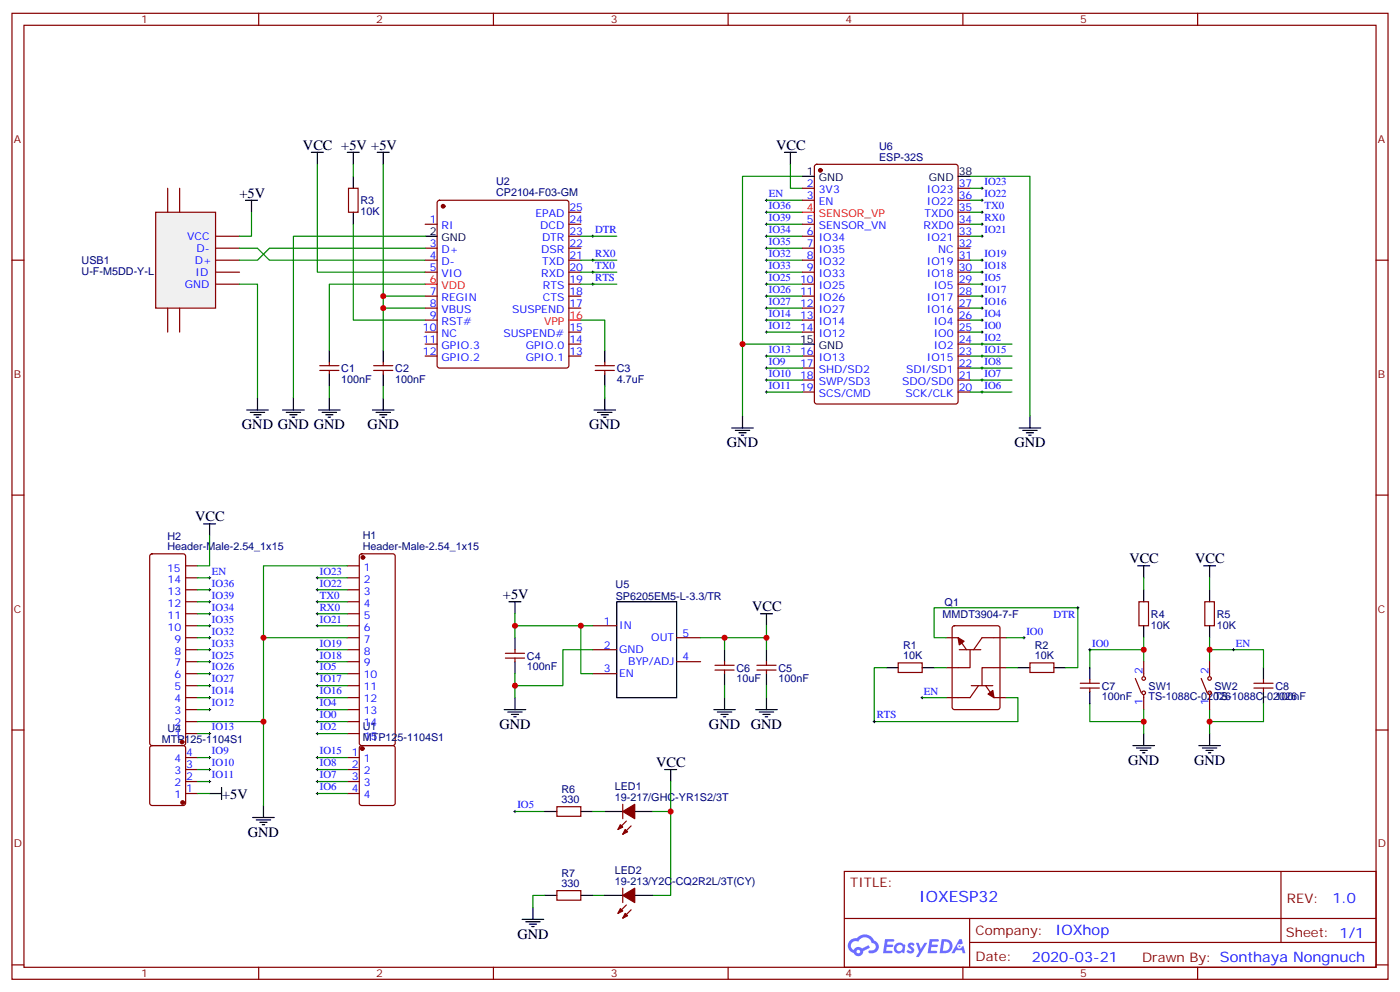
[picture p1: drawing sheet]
<svg xmlns="http://www.w3.org/2000/svg" width="412mm" height="292mm" viewBox="0 0 412 292" stroke-linecap="round" stroke-linejoin="round" font-family="sans-serif">
<g fill="none" stroke="#870000" stroke-width=".35">
<path d="M3.5 3.9h405.4v284.4h-405.4zM7.1 7.4h398.2v277.3h-398.2zM76.2 3.9v3.5M145.3 3.9v3.5M214.5 3.9v3.5M283.6 3.9v3.5M352.8 3.9v3.5M3.5 76.6h3.6M405.3 76.6h3.6M3.5 145.7h3.6M405.3 145.7h3.6M3.5 214.9h3.6"/>
<path d="M405.3 214.9h3.6M248.7 256.5h156.6v28.2h-156.6zM377.3 256.5v20.9M248.7 270.4h156.5M285.6 277.4h119.6M285.6 270.4v14.1M3.5 284h3.6M76.2 284.7v3.6M145.3 284.7v3.6M214.5 284.7v3.6M283.6 284.7v3.6M352.8 284.7v3.6"/>
<path d="M405.3 284h3.6"/>
</g>
<g fill="#5487ff">
<path d="M267.7 277.7a1.22 1.22 0 0 1 1.7 .2l-.4 .6a.47 .47 0 0 0-.3-.4 .47 .47 0 0 0-.5 .2l.1 .2a1.14 1.14 0 0 1 .8 1.8 1.14 1.14 0 0 1-1.9 0l-.2-.2 .5-.6 .7 .5a.29 .29 0 0 0 .3-.3 .29 .29 0 0 0-.2-.3 1.04 1.04 0 0 1-.6-1.7z"/>
<path d="M260.7 276.4h2.4l.3 .2-.2 .5-1.8 .1-.1 .8h1.5l.3 .4-.3 .4h-1.6l-.2 1.1h1.7l.2 .3-.2 .3-2.6 .1z"/>
<path d="M273.8 276.4h2.4l.3 .2-.1 .5-1.8 .1-.2 .8h1.6l.3 .4-.4 .4h-1.6l-.1 1.1h1.7l.2 .3-.2 .3-2.6 .1z"/>
<path d="M282.6 276.4h.7l.3 1.3-.6 .3a.69 .69 0 0 0-1 .3 .69 .69 0 0 0 .4 .9 .69 .69 0 0 0 .9-.6l.5-.2 .6 2.2h-.8l-.2-.9h-1.8l-.5 .9h-.8z"/>
<path d="M269.8 277.5h.8l.6 1.8 1.1-1.8h.9l-2.6 4.2h-.8l.9-1.5z"/>
<path d="M277.4 276.4l-.6 4.2h1.3a2.11 2.11 0 0 0 2.5-2.1 2.11 2.11 0 0 0-2.5-2.1zM278.1 277.2a1.39 1.39 0 0 1 1.7 1.4 1.39 1.39 0 0 1-1.8 1.3h-.3z"/>
<path d="M263.7 278.1a1.54 1.54 0 0 0-.1 2.1 1.54 1.54 0 0 0 2.2 .1l.6 .3 .3-2.3-.2-.3h-.4a1.49 1.49 0 0 0-2.4 .1zM264 279.1a.94 .94 0 0 1 1.8 0 .94 .94 0 0 1-1.8 0z"/>
<path d="M250.4 276.8a2.18 2.18 0 0 0 1.1 3.7 1.44 1.44 0 0 0 1.6 .9 1.44 1.44 0 0 0 1.2-1.4l2-1-.5-.8-1.9 1a1.47 1.47 0 0 0-2.4 .4 1.39 1.39 0 0 1-.7-1.9 1.39 1.39 0 0 1 2-.5 2.12 2.12 0 0 1 2.2-1.3 2.12 2.12 0 0 1 1.9 1.7 1.14 1.14 0 0 1 1.1 1.4 1.14 1.14 0 0 1-1.7 .7 .43 .43 0 0 0-.5 .4 .43 .43 0 0 0 .4 .5 1.98 1.98 0 0 0 2.5-1.2 1.98 1.98 0 0 0-1.2-2.6 3.1 3.1 0 0 0-5.3-.6l-.9 .1zM252.3 280.1a.55 .55 0 0 1 1.1 0 .55 .55 0 0 1-1.1 0z"/>
<circle cx="282.6" cy="278.5" r=".26"/>
</g>
<g fill="none" stroke="#870000" stroke-width=".35">
<path d="M129 59.2l.5-.3h37.4l.5 .3 .2 .5v47.9l-.3 .5-.4 .2h-37.4l-.5-.2-.2-.5v-47.9zM125.2 66h3.6M125.2 73.1h3.6M125.2 76.6h3.6M167.6 66h3.5M167.6 73.1h3.5M167.6 76.6h3.5M167.6 69.5h3.5M167.6 62.5h3.5M125.2 80.1h3.6M125.2 87.2h3.6M125.2 90.7h3.6"/>
<path d="M125.2 94.2h3.6M125.2 97.8h3.6M167.6 80.1h3.5M167.6 87.2h3.5M167.6 90.7h3.5M167.6 97.8h3.5M167.6 83.6h3.5M125.2 101.3h3.6M125.2 104.8h3.6M167.6 101.3h3.5M167.6 104.8h3.5"/>
</g>
<circle cx="130.5" cy="60.7" r=".53" fill="#870000" stroke="#870000" stroke-width=".35"/>
<path d="M125.2 69.5h3.6" fill="none" stroke="#000" stroke-width=".35"/>
<path d="M125.2 83.6h3.6M167.6 94.2h3.5" fill="none" stroke="#f00" stroke-width=".35"/>
<path d="M174.3 76.6h.7M174.6 76.2v.7M174.6 79.8v.7M174.3 80.1h.7" fill="none" stroke="#000" stroke-width=".29"/>
<path d="M171.1 76.6h10.6M171.1 80.1h10.6" fill="none" stroke="#008700" stroke-width=".35"/>
<path d="M45.9 62.5h17.6v28.2h-17.6z" fill="#f0f0f0" stroke="#870000" stroke-width=".35"/>
<g fill="none" stroke="#870000" stroke-width=".35">
<path d="M49.4 55.4v7.1M52.9 55.4v7.1M102.7 55.4h2.8v7.1h-2.8zM236.4 55.4h3.5M236.4 58.9h3.5M240.1 48.6l.5-.2h40.9l.7 .4v69.4l-.4 .7h-41.2l-.7-.4v-69.4zM282.2 55.4h3.6M282.2 58.9h3.6M63.5 69.5h7.1M63.5 73.1h7.1M63.5 76.6h7.1M236.4 69.5h3.5"/>
<path d="M236.4 73.1h3.5M236.4 76.6h3.5M236.4 66h3.5M282.2 69.5h3.6M282.2 73.1h3.6M282.2 76.6h3.6M282.2 66h3.6M282.2 62.5h3.6M49.4 90.7v7.1M52.9 90.7v7.1M63.5 83.6h7.1M63.5 80.1h7.1"/>
<path d="M236.4 83.6h3.5M236.4 80.1h3.5M236.4 87.2h3.5M236.4 90.7h3.5M236.4 94.2h3.5M236.4 97.8h3.5M282.2 83.6h3.6M282.2 80.1h3.6M282.2 87.2h3.6M282.2 90.7h3.6M282.2 94.2h3.6M282.2 97.8h3.6"/>
<path d="M94.2 109h5.6M94.2 107.6h5.6M97 106.6v1M97 109v1.1M110.1 109h5.6M110.1 107.6h5.6M112.9 106.6v1M112.9 109v1.1M175.3 109h5.7M175.3 107.6h5.7M178.2 106.6v1M178.2 109v1.1"/>
<path d="M236.4 104.8h3.5M236.4 108.3h3.5M236.4 111.9h3.5M236.4 115.4h3.5M282.2 104.8h3.6M282.2 108.3h3.6M282.2 111.9h3.6M282.2 115.4h3.6M282.2 101.3h3.6M44.3 163.2l.5-.2h9.2l.5 .2 .2 .5v55.1l-.3 .5-.4 .2h-9.2l-.5-.3-.2-.4v-55.1zM54.7 166.5h3.5M54.7 170.1h3.5"/>
<path d="M54.7 173.6h3.5M54.7 177.1h3.5M102.3 166.5h3.5M102.3 170.1h3.5M102.3 173.6h3.5M102.3 177.1h3.5M106.1 163.2l.4-.2h9.2l.5 .2 .2 .5v55.1l-.2 .5-.5 .2h-9.2l-.5-.3-.2-.4v-55.1zM335.5 177.1h2.8v7.1h-2.8zM354.9 177.1h2.8v7.1h-2.8zM54.7 187.7h3.5M54.7 191.2h3.5M54.7 180.7h3.5"/>
<path d="M54.7 184.2h3.5M54.7 194.8h3.5M54.7 198.3h3.5M102.3 187.7h3.5M102.3 191.2h3.5M102.3 180.7h3.5M102.3 184.2h3.5M102.3 194.8h3.5M102.3 198.3h3.5M148.9 193.7h5.6M148.9 192.3h5.6M151.7 191.2v1.1"/>
<path d="M151.7 193.7v1.1M174.6 191.2h7.1M174.6 184.2h7.1M174.6 198.3h7.1M199.3 187.7h7.1M199.3 194.8h7.1M210.6 197.2h5.7M210.6 195.8h5.7M213.4 194.8v1M213.4 197.2v1.1M223 197.2h5.6M223 195.8h5.6"/>
<path d="M225.8 194.8v1M225.8 197.2v1.1M264.6 195.1h7v2.8h-7zM278.7 187.7h3.5l2.5 3.5M280.7 184.4l.5-.2h12.7l.6 .4 .1 23.6-.5 .6-12.9 .1-.7-.5v-23.5zM282.6 191.2h6.3M285.8 191.2v5.3h-7.1M296.3 196.5h-7v5.3M296.3 187.7h-7l-2.5 3.5M303.4 195.1h7v2.8h-7zM334.4 199.7l1.8 4.2M336.9 194.8v4.2"/>
<path d="M353.8 199.7l1.8 4.2M356.3 194.8v4.2M44.3 219.7l.5-.2h9.2l.6 .4 .1 16.5-.5 .6-9.4 .1-.6-.5-.1-16.4zM54.7 205.4h3.5M54.7 201.8h3.5M54.7 208.9h3.5M54.7 212.4h3.5M54.7 215.9h3.5M102.3 205.4h3.5M102.3 201.8h3.5M102.3 208.9h3.5M102.3 212.4h3.5"/>
<path d="M102.3 215.9h3.5M106.1 219.7l.4-.2h9.2l.7 .4v16.5l-.4 .6-9.5 .1-.6-.5-.1-16.4zM286.1 201.8h6.4M288.2 201.8l-2.4 3.6h-7.1M290.3 201.8l2.5 3.6h3.5M318.2 202.5h5.6M318.2 201.1h5.6M321 200.1v1M321 202.5v1.1M336.9 204.6v4.3M356.3 204.6v4.3M369.4 202.5h5.6"/>
<path d="M369.4 201.1h5.6M372.2 200.1v1M372.2 202.5v1.1M54.7 223h3.5M54.7 226.5h3.5M54.7 230h3.5M54.7 233.6h3.5M102.3 223h3.5M102.3 226.5h3.5M102.3 230h3.5M102.3 233.6h3.5M164 237.5h7.1v2.8h-7.1z"/>
<path d="M183.4 236.7v4.3M184.5 241.7l-2.5 2.5M185.9 243.1l-2.5 2.5M164 262.1h7.1v2.9h-7.1zM183.4 261.4v4.3M184.5 266.4l-2.5 2.5M185.9 267.8l-2.5 2.5"/>
<circle cx="336.9" cy="199.7" r=".53"/>
<circle cx="356.3" cy="199.7" r=".53"/>
<circle cx="336.9" cy="203.9" r=".53"/>
<circle cx="356.3" cy="203.9" r=".53"/>
</g>
<g fill="none" stroke="#008700" stroke-width=".35">
<path d="M93.5 48.4v31.7h31.7M104.1 48.4v3.5M112.9 48.4v42.3h12.3M225.8 58.9h10.6M232.8 48.4v7h3.6M236.4 51.9h-17.7v70.5M285.8 51.9h17.6v70.5M285.8 58.9h3.5M285.8 55.4h3.5M70.6 73.1h5.2l3.6 3.5h45.8M74.1 62.5v7h-3.5M104.1 66v28.2h21.1"/>
<path d="M125.2 73.1h-45.8l-3.6 3.5h-5.2M125.2 69.5h-38.8v47.7M171.1 69.5h10.6M225.8 69.5h10.6M225.8 62.5h10.6M225.8 66h10.6M225.8 76.6h10.6M225.8 73.1h10.6M285.8 69.5h3.5M285.8 62.5h3.5M285.8 66h3.5M285.8 76.6h3.5"/>
<path d="M70.6 83.6h5.2v33.6M112.9 87.2h12.3M112.9 90.7v12.3M125.2 83.6h-28.2v19.4M171.1 94.2h7.1v8.8M171.1 83.6h10.6M225.8 87.2h10.6M225.8 83.6h10.6M225.8 80.1h10.6M225.8 90.7h10.6M225.8 94.2h10.6M225.8 97.8h10.6"/>
<path d="M285.8 87.2h3.5M285.8 83.6h3.5M285.8 80.1h3.5M285.8 90.7h3.5M285.8 94.2h3.5M285.8 97.8h3.5M97 113.6v3.6M112.9 113.6v3.6M178.2 113.6v3.6M218.7 101.3h17.7M225.8 104.8h10.6M225.8 108.3h10.6"/>
<path d="M225.8 111.9h10.6M225.8 115.4h10.6M285.8 104.8h12.3M285.8 108.3h12.3M285.8 111.9h12.3M285.8 115.4h12.3M285.8 101.3h12.3M61.7 157.7v8.8h-3.5M58.2 170.1h3.5M58.2 173.6h3.5M58.2 177.1h3.5M93.5 170.1h8.8"/>
<path d="M93.5 173.6h8.8M93.5 177.1h8.8M102.3 166.5h-24.7v21.2M336.9 170.1v3.5M356.3 170.1v3.5M58.2 187.7h3.5M58.2 180.7h3.5M58.2 184.2h3.5M58.2 191.2h3.5M58.2 194.8h3.5M58.2 198.3h3.5M93.5 180.7h8.8"/>
<path d="M93.5 184.2h8.8M93.5 191.2h8.8M93.5 194.8h8.8M93.5 198.3h8.8M102.3 187.7h-24.7v24.7M151.7 180.7v3.5h22.9M151.7 184.2v3.5M151.7 198.3v7.1M171.1 184.2v14.1h3.5M174.6 191.2h-8.8v10.6h-14.1M206.4 187.7h19.4v3.5M213.4 187.7v3.5"/>
<path d="M225.8 184.2v3.5M261.1 196.5h-3.6v15.9h42.4v-7h-3.6M275.2 196.5h3.5M278.7 187.7h-3.5v-8.8h42.3v17.6h-3.5M296.3 196.5h3.6M296.3 187.7h5.3M336.9 191.2h-15.9v5.3M336.9 187.7v7.1M356.3 191.2h15.9v5.3M356.3 187.7v7.1M58.2 212.4h19.4v24.7M58.2 205.4h3.5"/>
<path d="M58.2 201.8h3.5M58.2 208.9h3.5M58.2 215.9h3.5M93.5 205.4h8.8M93.5 201.8h8.8M93.5 208.9h8.8M93.5 215.9h8.8M93.5 212.4h8.8M213.4 201.8v3.6M225.8 201.8v3.6M271.6 205.4h7.1M321 207.1v5.3h15.9v3.5"/>
<path d="M336.9 208.9v3.5M356.3 208.9v7M372.2 207.1v5.3h-15.9M58.2 233.6h3.5M58.2 223h3.5M58.2 226.5h3.5M58.2 230h3.5M93.5 233.6h8.8M93.5 223h8.8M93.5 226.5h8.8M93.5 230h8.8M151.7 238.9h8.8"/>
<path d="M174.6 238.9h3.6M197.6 230v8.9h-5.3M197.6 238.9v24.7h-5.3M160.5 263.6h-3.5v3.5M174.6 263.6h3.6"/>
</g>
<g fill="none" stroke="#000" stroke-width=".35">
<path d="M72.3 58.9h3.5M74.1 58.9v3.6M91.7 44.8h3.5M93.5 44.8v3.6M102.3 44.8h3.5M104.1 44.8v3.6M104.1 51.9v3.5M111.1 44.8h3.6M112.9 44.8v3.6M231.1 44.8h3.5M232.8 44.8v3.6M236.4 51.9h3.5"/>
<path d="M282.2 51.9h3.6M104.1 62.5v3.5M75.8 117.2v3.5M86.4 117.2v3.5M97 103v3.6M97 110.1v3.5M97 117.2v3.5M112.9 103v3.6M112.9 110.1v3.5M112.9 117.2v3.5M178.2 103v3.6M178.2 110.1v3.5"/>
<path d="M178.2 117.2v3.5M236.4 101.3h3.5M72.7 120.7h6.3M73.7 121.4h4.3M74.8 122.1h2.1M75.5 122.8h.7M83.3 120.7h6.3M84.3 121.4h4.2M85.4 122.1h2.1M86.1 122.8h.7M93.8 120.7h6.4M94.9 121.4h4.2"/>
<path d="M96 122.1h2.1M96.7 122.8h.7M109.7 120.7h6.4M110.8 121.4h4.2M111.8 122.1h2.1M112.5 122.8h.7M175 120.7h6.3M176 121.4h4.3M177.1 122.1h2.1M177.8 122.8h.7M215.5 126h6.4M216.6 126.7h4.2"/>
<path d="M217.7 127.4h2.1M218.4 128.1h.7M218.7 122.4v3.6M300.2 126h6.4M301.3 126.7h4.2M302.3 127.4h2.1M303 128.1h.7M303.4 122.4v3.6M60 154.2h3.5M61.7 154.2v3.5M149.9 177.1h3.6M151.7 177.1v3.6"/>
<path d="M181.7 177.1h17.6v28.3h-17.6zM335.1 166.5h3.6M336.9 166.5v3.6M336.9 173.6v3.5M354.5 166.5h3.6M356.3 166.5v3.6M356.3 173.6v3.5M151.7 187.7v3.5M151.7 194.8v3.5M213.4 191.2v3.6M213.4 198.3v3.5M224 180.7h3.5"/>
<path d="M225.8 180.7v3.5M225.8 191.2v3.6M225.8 198.3v3.5M261.1 196.5h3.5M271.6 196.5h3.6M299.9 196.5h3.5M310.4 196.5h3.6M321 196.5v3.6M336.9 184.2v3.5M356.3 184.2v3.5M372.2 196.5v3.6M148.5 208.9h6.4"/>
<path d="M149.6 209.6h4.2M150.6 210.3h2.2M151.3 211h.7M151.7 205.4v3.5M210.3 208.9h6.3M211.3 209.6h4.2M212.4 210.3h2.1M213.1 211h.7M213.4 205.4v3.5M222.6 208.9h6.4M223.7 209.6h4.2M224.7 210.3h2.1"/>
<path d="M225.4 211h.7M225.8 205.4v3.5M321 203.6v3.5M333.7 219.5h6.4M336.9 215.9v3.6M353.1 219.5h6.4M356.3 215.9v3.6M372.2 203.6v3.5M61.7 233.6h3.6M65.3 231.8v3.5M77.6 237.1v3.5M160.5 238.9h3.5"/>
<path d="M171.1 238.9h3.5M178.2 238.9h5.2M187 238.9h5.3M195.8 226.5h3.5M197.6 226.5v3.5M334.8 220.2h4.2M335.8 220.9h2.2M336.5 221.6h.8M354.2 220.2h4.2M355.2 220.9h2.2M356 221.6h.7M74.4 240.6h6.4"/>
<path d="M75.5 241.3h4.2M76.6 242h2.1M77.3 242.7h.7M153.8 270.6h6.4M154.9 271.3h4.2M155.9 272h2.1M156.6 272.7h.7M157 267.1v3.5M160.5 263.6h3.5M171.1 263.6h3.5M178.2 263.6h5.2M187 263.6h5.3"/>
</g>
<g fill="#870000" stroke="#870000" stroke-width=".35">
<path d="M291 204.3l1.5-1.1 .3 2.2z"/>
<path d="M282.2 187.7l1.8 1.1-1.4 1z"/>
<path d="M183.4 238.9l3.6-2.2v4.3z"/>
<path d="M182.7 242.7l.7 .8-1.4 .7z"/>
<path d="M184.1 244.2l.8 .7-1.5 .7z"/>
<path d="M183.4 263.6l3.6-2.2v4.3z"/>
<path d="M182.7 267.4l.7 .7-1.4 .8z"/>
<path d="M184.1 268.9l.8 .7-1.5 .7z"/>
<circle cx="106.9" cy="164.1" r=".53"/>
<circle cx="106.7" cy="220.3" r=".53"/>
<circle cx="53.8" cy="236.2" r=".53"/>
<circle cx="53.6" cy="218.4" r=".53"/>
<circle cx="241.7" cy="50.1" r=".53"/>
</g>
<g fill="none" stroke="#000" stroke-width=".29">
<path d="M225.4 58.9h.7M225.8 58.6v.7M288.9 58.9h.7M288.9 55.4h.7M289.3 55.1v.7M289.3 58.6v.7M174.3 69.5h.7M174.6 69.2v.7M225.4 69.5h.7M225.4 76.6h.7M225.4 66h.7M225.4 62.5h.7"/>
<path d="M225.4 73.1h.7M225.8 62.1v.7M225.8 65.7v.7M225.8 69.2v.7M225.8 72.7v.7M225.8 76.2v.7M225.8 79.8v.7M288.9 69.5h.7M288.9 76.6h.7M288.9 66h.7M288.9 62.5h.7M289.3 62.1v.7"/>
<path d="M289.3 65.7v.7M289.3 69.2v.7M289.3 76.2v.7M289.3 79.8v.7M174.3 83.6h.7M174.6 83.3v.7M225.4 83.6h.7M225.4 97.8h.7M225.4 94.2h.7M225.4 90.7h.7M225.4 87.2h.7M225.4 80.1h.7"/>
<path d="M225.8 83.3v.7M225.8 86.8v.7M225.8 90.3v.8M225.8 93.9v.7M225.8 97.4v.7M288.9 83.6h.7M288.9 97.8h.7M288.9 94.2h.7M288.9 90.7h.7M288.9 87.2h.7M288.9 80.1h.7M289.3 83.3v.7"/>
<path d="M289.3 86.8v.7M289.3 90.3v.8M289.3 93.9v.7M289.3 97.4v.7M225.4 104.8h.7M225.4 108.3h.7M225.4 111.9h.7M225.4 115.4h.7M225.8 104.5v.7M225.8 108v.7M225.8 111.5v.7M225.8 115v.7"/>
<path d="M288.9 104.8h.7M288.9 101.3h.7M288.9 108.3h.7M288.9 111.9h.7M288.9 115.4h.7M289.3 100.9v.7M289.3 104.5v.7M289.3 108v.7M289.3 111.5v.7M289.3 115v.7M61.4 170.1h.7M61.4 173.6h.7"/>
<path d="M61.4 177.1h.7M61.7 169.7v.7M61.7 173.2v.8M61.7 176.8v.7M93.1 170.1h.7M93.1 173.6h.7M93.1 177.1h.7M93.5 169.7v.7M93.5 173.2v.8M93.5 176.8v.7M317.1 178.9h.8M317.5 178.5v.7"/>
<path d="M61.4 187.7h.7M61.4 180.7h.7M61.4 184.2h.7M61.4 191.2h.7M61.4 194.8h.7M61.4 198.3h.7M61.7 180.3v.7M61.7 183.8v.7M61.7 187.4v.7M61.7 190.9v.7M61.7 194.4v.7M61.7 197.9v.7"/>
<path d="M93.1 180.7h.7M93.1 184.2h.7M93.1 191.2h.7M93.1 194.8h.7M93.1 198.3h.7M93.5 180.3v.7M93.5 183.8v.7M93.5 190.9v.7M93.5 194.4v.7M93.5 197.9v.7M301.3 187.7h.7M301.6 187.4v.7"/>
<path d="M320.7 191.2h.7M321 190.9v.7M363 191.2h.7M363.4 190.9v.7M61.4 205.4h.7M61.4 201.8h.7M61.4 208.9h.7M61.4 215.9h.7M61.7 201.5v.7M61.7 205v.7M61.7 208.5v.7M61.7 215.6v.7"/>
<path d="M93.1 205.4h.7M93.1 212.4h.7M93.1 201.8h.7M93.1 208.9h.7M93.1 215.9h.7M93.5 201.5v.7M93.5 205v.7M93.5 208.5v.7M93.5 212.1v.7M93.5 215.6v.7M257.2 212.4h.7M257.5 212.1v.7"/>
<path d="M271.3 205.4h.7M271.6 205v.7M61.4 223h.7M61.4 226.5h.7M61.4 230h.7M61.7 222.6v.7M61.7 226.2v.7M61.7 229.7v.7M93.1 223h.7M93.1 226.5h.7M93.1 230h.7M93.1 233.6h.7"/>
<path d="M93.5 222.6v.7M93.5 226.2v.7M93.5 229.7v.7M93.5 233.2v.7M151.3 238.9h.7M151.7 238.5v.7"/>
</g>
<path d="M236.4 62.5h3.5" fill="none" stroke="#f00" stroke-width=".35"/>
<g fill="#c00">
<circle cx="197.6" cy="238.9" r=".88"/>
<circle cx="336.9" cy="212.4" r=".88"/>
<circle cx="336.9" cy="191.2" r=".88"/>
<circle cx="356.3" cy="212.4" r=".88"/>
<circle cx="171.1" cy="184.2" r=".88"/>
<circle cx="151.7" cy="184.2" r=".88"/>
<circle cx="77.6" cy="187.7" r=".88"/>
<circle cx="112.9" cy="87.2" r=".88"/>
<circle cx="112.9" cy="90.7" r=".88"/>
<circle cx="77.6" cy="212.4" r=".88"/>
<circle cx="151.7" cy="201.8" r=".88"/>
<circle cx="213.4" cy="187.7" r=".88"/>
<circle cx="225.8" cy="187.7" r=".88"/>
<circle cx="356.3" cy="191.2" r=".88"/>
<circle cx="218.7" cy="101.3" r=".88"/>
</g>
<text font-size="4.6" fill="#00f" x="270.8" y="265.5">IOXESP32</text>
<g font-size="4.2">
<text x="89.3" y="44.1">VCC +5V +5V</text>
<text x="228.6" y="44.1">VCC</text>
<text x="70.6" y="58.2">+5V</text>
<text x="71.3" y="126.3">GND GND GND</text>
<text x="108.3" y="126.3">GND</text>
<text x="173.6" y="126.3">GND</text>
<text x="214.1" y="131.6">GND</text>
<text x="298.8" y="131.6">GND</text>
<text x="57.5" y="153.5">VCC</text>
<text x="332.7" y="165.8">VCC</text>
<text x="352.1" y="165.8">VCC</text>
<text x="148.2" y="176.4">+5V</text>
<text x="221.5" y="180">VCC</text>
<text x="147.1" y="214.5">GND</text>
<text x="208.8" y="214.5">GND</text>
<text x="221.2" y="214.5">GND</text>
<text x="193.3" y="225.8">VCC</text>
<text x="332.3" y="225.1">GND</text>
<text x="351.7" y="225.1">GND</text>
<text x="65.4" y="235.1">+5V</text>
<text x="73" y="246.3">GND</text>
<text x="152.4" y="276.3">GND</text>
</g>
<g font-size="4.2" fill="#00f">
<text x="392.5" y="265.8">1.0</text>
<text x="310.9" y="275.3">IOXhop</text>
<text x="304" y="283.1">2020-03-21</text>
</g>
<g font-size="3.9" fill="#800">
<text x="250.5" y="261.1">TITLE:</text>
<text x="379.1" y="265.8">REV:</text>
<text x="287.4" y="275.3">Company:</text>
<text x="378.7" y="275.9">Sheet: 1/1</text>
<text x="287.4" y="283">Date:</text>
<text x="336.4" y="283.1">Drawn By: Sonthaya Nongnuch</text>
</g>
<g font-size="3.2" fill="#800">
<text x="41.6" y="6.9">1</text>
<text x="110.8" y="6.9">2</text>
<text x="179.9" y="6.9">3</text>
<text x="249.1" y="6.9">4</text>
<text x="318.2" y="6.9">5</text>
<text x="4.1" y="42">A</text>
<text x="405.9" y="42">A</text>
<text x="4.1" y="111.2">B</text>
<text x="405.9" y="111.2">B</text>
<text x="4.1" y="180.3">C</text>
<text x="405.9" y="180.3">C</text>
<text x="4.1" y="249.4">D</text>
<text x="405.9" y="249.4">D</text>
<text x="41.6" y="287.7">1</text>
<text x="110.8" y="287.7">2</text>
<text x="179.9" y="287.7">3</text>
<text x="249.1" y="287.7">4</text>
<text x="318.2" y="287.7">5</text>
</g>
<g font-size="3.2" fill="#000080">
<text x="258.9" y="47.3">ESP-32S</text>
<text x="258.9" y="44.2">U6</text>
<text x="146.1" y="57.7">CP2104-F03-GM</text>
<text x="146.1" y="54.5">U2</text>
<text x="106.2" y="63.2">10K</text>
<text x="106.2" y="60.1">R3</text>
<text x="24" y="77.8">USB1</text>
<text x="24" y="80.9">U-F-M5DD-Y-L</text>
<text x="100.5" y="112.7">100nF</text>
<text x="100.5" y="109.5">C1</text>
<text x="116.4" y="112.7">100nF</text>
<text x="116.4" y="109.5">C2</text>
<text x="181.7" y="112.6">4.7uF</text>
<text x="181.7" y="109.5">C3</text>
<text x="49.3" y="162">Header-Male-2.54_1x15</text>
<text x="49.3" y="158.9">H2</text>
<text x="106.9" y="162">Header-Male-2.54_1x15</text>
<text x="106.9" y="158.7">H1</text>
<text x="181.3" y="173">U5</text>
<text x="181.4" y="176.5">SP6205EM5-L-3.3/TR</text>
<text x="278.3" y="178.3">Q1</text>
<text x="277.7" y="181.8">MMDT3904-7-F</text>
<text x="339" y="185">10K</text>
<text x="339" y="181.8">R4</text>
<text x="358.4" y="185">10K</text>
<text x="358.4" y="181.8">R5</text>
<text x="266" y="191">R1</text>
<text x="304.8" y="191">R2</text>
<text x="155.2" y="197.4">100nF</text>
<text x="155.2" y="194.2">C4</text>
<text x="217" y="197.7">C6</text>
<text x="229.3" y="197.7">C5</text>
<text x="266" y="194.1">10K</text>
<text x="304.8" y="194.1">10K</text>
<text x="217" y="200.8">10uF</text>
<text x="229.3" y="200.9">100nF</text>
<text x="324.6" y="203">C7</text>
<text x="338.3" y="203">SW1</text>
<text x="357.7" y="203">SW2</text>
<text x="375.7" y="203">C8</text>
<text x="324.6" y="206.2">100nF</text>
<text x="338.3" y="206.1">TS-1088C-02026</text>
<text x="357.7" y="206.1">TS-1088C-02026</text>
<text x="375.7" y="206.2">100nF</text>
<text x="49.3" y="215.4">U4</text>
<text x="106.9" y="215">U1</text>
<text x="47.7" y="218.8">MTP125-1104S1</text>
<text x="106.9" y="218.2">MTP125-1104S1</text>
<text x="165.4" y="233.4">R6</text>
<text x="181.1" y="232.5">LED1</text>
<text x="165.4" y="236.4">330</text>
<text x="181.1" y="235.7">19-217/GHC-YR1S2/3T</text>
<text x="181.1" y="257.2">LED2</text>
<text x="165.4" y="261.1">330</text>
<text x="165.4" y="258.1">R7</text>
<text x="181.1" y="260.4">19-213/Y2C-CQ2R2L/3T(CY)</text>
</g>
<g font-size="3.2">
<text x="237.7" y="51.5">1</text>
<text x="241.2" y="53.3">GND</text>
<text x="273.6" y="53.3">GND</text>
<text x="282.4" y="51.5">38</text>
<text x="126.6" y="69.2">2</text>
<text x="130.1" y="70.9">GND</text>
<text x="235.7" y="100.9">15</text>
<text x="241.2" y="102.7">GND</text>
</g>
<g font-size="3.2" fill="#00f">
<text x="226.5" y="58.1">EN</text>
<text x="237.7" y="55.1">2</text>
<text x="237.7" y="58.6">3</text>
<text x="241.2" y="56.8">3V3</text>
<text x="273.1" y="56.8">IO23</text>
<text x="282.4" y="58.6">36</text>
<text x="282.4" y="55.1">37</text>
<text x="290" y="58.1">IO22</text>
<text x="290" y="54.5">IO23</text>
<text x="126.6" y="65.7">1</text>
<text x="157.7" y="63.9">EPAD</text>
<text x="167.7" y="65.7">24</text>
<text x="167.7" y="62.1">25</text>
<text x="226.5" y="61.5">IO36</text>
<text x="226.5" y="65.1">IO39</text>
<text x="237.7" y="65.7">5</text>
<text x="241.2" y="60.4">EN</text>
<text x="272.3" y="63.9">TXD0</text>
<text x="273.1" y="60.4">IO22</text>
<text x="282.4" y="65.7">34</text>
<text x="282.4" y="62.1">35</text>
<text x="290" y="65.1">RX0</text>
<text x="290" y="61.6">TX0</text>
<text x="55.1" y="70.6">VCC</text>
<text x="130.1" y="67.4">RI</text>
<text x="159.2" y="67.4">DCD</text>
<text x="159.7" y="70.9">DTR</text>
<text x="167.7" y="69.2">23</text>
<text x="175.3" y="68.7">DTR</text>
<text x="226.5" y="68.7">IO34</text>
<text x="237.7" y="69.2">6</text>
<text x="241.2" y="67.4">SENSOR_VN</text>
<text x="241.2" y="70.9">IO34</text>
<text x="272.1" y="67.4">RXD0</text>
<text x="273.1" y="70.9">IO21</text>
<text x="282.4" y="69.2">33</text>
<text x="290" y="68.7">IO21</text>
<text x="57.4" y="77.6">D+</text>
<text x="57.8" y="74.1">D-</text>
<text x="126.6" y="72.7">3</text>
<text x="126.6" y="76.2">4</text>
<text x="130.1" y="74.5">D+</text>
<text x="130.1" y="78">D-</text>
<text x="159.4" y="74.5">DSR</text>
<text x="159.7" y="78">TXD</text>
<text x="167.7" y="76.2">21</text>
<text x="167.7" y="72.7">22</text>
<text x="175.3" y="75.7">RX0</text>
<text x="226.5" y="72.2">IO35</text>
<text x="226.5" y="75.7">IO32</text>
<text x="237.7" y="72.7">7</text>
<text x="237.7" y="76.2">8</text>
<text x="241.2" y="74.5">IO35</text>
<text x="241.2" y="78">IO32</text>
<text x="273.1" y="78">IO19</text>
<text x="276.3" y="74.5">NC</text>
<text x="282.4" y="76.2">31</text>
<text x="282.4" y="72.7">32</text>
<text x="290" y="75.7">IO19</text>
<text x="57.6" y="81.2">ID</text>
<text x="126.6" y="79.8">5</text>
<text x="130.1" y="81.5">VIO</text>
<text x="159.4" y="81.5">RXD</text>
<text x="167.7" y="83.3">19</text>
<text x="167.7" y="79.8">20</text>
<text x="175.3" y="79.2">TX0</text>
<text x="175.3" y="82.8">RTS</text>
<text x="226.5" y="79.2">IO33</text>
<text x="226.5" y="82.8">IO25</text>
<text x="235.7" y="83.3">10</text>
<text x="237.7" y="79.8">9</text>
<text x="241.2" y="81.5">IO33</text>
<text x="273.1" y="81.5">IO18</text>
<text x="282.4" y="83.3">29</text>
<text x="282.4" y="79.8">30</text>
<text x="290" y="82.8">IO5</text>
<text x="290" y="79.2">IO18</text>
<text x="54.5" y="84.7">GND</text>
<text x="126.6" y="86.8">7</text>
<text x="130.1" y="88.6">REGIN</text>
<text x="159.9" y="88.6">CTS</text>
<text x="159.9" y="85.1">RTS</text>
<text x="167.7" y="86.8">18</text>
<text x="226.5" y="86.3">IO26</text>
<text x="226.5" y="89.8">IO27</text>
<text x="235.7" y="86.8">11</text>
<text x="241.2" y="85.1">IO25</text>
<text x="241.2" y="88.6">IO26</text>
<text x="273.1" y="88.6">IO17</text>
<text x="275.1" y="85.1">IO5</text>
<text x="282.4" y="86.8">28</text>
<text x="290" y="89.8">IO16</text>
<text x="290" y="86.3">IO17</text>
<text x="126.6" y="90.3">8</text>
<text x="126.6" y="93.9">9</text>
<text x="130.1" y="92.1">VBUS</text>
<text x="130.1" y="95.6">RST#</text>
<text x="150.9" y="92.1">SUSPEND</text>
<text x="167.7" y="90.3">17</text>
<text x="226.5" y="93.3">IO14</text>
<text x="235.7" y="90.3">12</text>
<text x="235.7" y="93.9">13</text>
<text x="241.2" y="92.1">IO27</text>
<text x="241.2" y="95.6">IO14</text>
<text x="273.1" y="92.1">IO16</text>
<text x="275.1" y="95.6">IO4</text>
<text x="282.4" y="93.9">26</text>
<text x="282.4" y="90.3">27</text>
<text x="290" y="93.3">IO4</text>
<text x="124.6" y="97.4">10</text>
<text x="124.6" y="100.9">11</text>
<text x="130.1" y="99.2">NC</text>
<text x="148.3" y="99.2">SUSPEND#</text>
<text x="167.7" y="100.9">14</text>
<text x="167.7" y="97.4">15</text>
<text x="226.5" y="96.9">IO12</text>
<text x="235.7" y="97.4">14</text>
<text x="241.2" y="99.2">IO12</text>
<text x="275.1" y="99.2">IO0</text>
<text x="282.4" y="100.9">24</text>
<text x="282.4" y="97.4">25</text>
<text x="290" y="96.9">IO0</text>
<text x="290" y="100.4">IO2</text>
<text x="124.6" y="104.5">12</text>
<text x="130.1" y="102.7">GPIO.3</text>
<text x="130.1" y="106.2">GPIO.2</text>
<text x="154.9" y="106.2">GPIO.1</text>
<text x="154.9" y="102.7">GPIO.0</text>
<text x="167.7" y="104.5">13</text>
<text x="226.5" y="103.9">IO13</text>
<text x="226.5" y="107.5">IO9</text>
<text x="235.7" y="104.5">16</text>
<text x="235.7" y="108">17</text>
<text x="241.2" y="106.2">IO13</text>
<text x="273.1" y="106.2">IO15</text>
<text x="275.1" y="102.7">IO2</text>
<text x="282.4" y="108">22</text>
<text x="282.4" y="104.5">23</text>
<text x="290" y="103.9">IO15</text>
<text x="290" y="107.5">IO8</text>
<text x="226.5" y="111">IO10</text>
<text x="235.7" y="111.5">18</text>
<text x="241.2" y="109.7">SHD/SD2</text>
<text x="241.2" y="113.3">SWP/SD3</text>
<text x="265.7" y="113.3">SDO/SD0</text>
<text x="266.9" y="109.7">SDI/SD1</text>
<text x="282.4" y="111.5">21</text>
<text x="290" y="111">IO7</text>
<text x="226.5" y="114.5">IO11</text>
<text x="235.7" y="115">19</text>
<text x="241.2" y="116.8">SCS/CMD</text>
<text x="266.7" y="116.8">SCK/CLK</text>
<text x="282.4" y="115">20</text>
<text x="290" y="114.5">IO6</text>
<text x="107.1" y="168">1</text>
<text x="49.2" y="168.3">15</text>
<text x="49.3" y="171.5">14</text>
<text x="62.4" y="169.1">EN</text>
<text x="62.4" y="172.7">IO36</text>
<text x="94.2" y="169.1">IO23</text>
<text x="94.2" y="172.7">IO22</text>
<text x="107.1" y="171.5">2</text>
<text x="49.3" y="178.5">12</text>
<text x="49.3" y="175">13</text>
<text x="62.4" y="176.2">IO39</text>
<text x="62.4" y="179.7">IO34</text>
<text x="94.2" y="176.2">TX0</text>
<text x="94.2" y="179.7">RX0</text>
<text x="107.1" y="175">3</text>
<text x="107.1" y="178.5">4</text>
<text x="49.3" y="185.6">10</text>
<text x="49.3" y="182.1">11</text>
<text x="62.4" y="183.2">IO35</text>
<text x="94.2" y="183.2">IO21</text>
<text x="107.1" y="182.1">5</text>
<text x="107.1" y="185.6">6</text>
<text x="177.9" y="183.8">1</text>
<text x="182.4" y="185.2">IN</text>
<text x="310.4" y="182">DTR</text>
<text x="51.4" y="189.1">9</text>
<text x="62.4" y="186.8">IO32</text>
<text x="62.4" y="190.3">IO33</text>
<text x="94.2" y="190.3">IO19</text>
<text x="107.1" y="189.1">7</text>
<text x="177.9" y="190.9">2</text>
<text x="191.8" y="188.8">OUT</text>
<text x="201.1" y="187.4">5</text>
<text x="302.3" y="186.8">IO0</text>
<text x="321.7" y="190.3">IO0</text>
<text x="364.1" y="190.3">EN</text>
<text x="51.4" y="196.2">7</text>
<text x="51.4" y="192.7">8</text>
<text x="62.4" y="193.8">IO25</text>
<text x="62.4" y="197.4">IO26</text>
<text x="94.2" y="193.8">IO18</text>
<text x="94.2" y="197.4">IO5</text>
<text x="107.1" y="192.7">8</text>
<text x="107.1" y="196.2">9</text>
<text x="177.9" y="197.9">3</text>
<text x="182.4" y="192.3">GND</text>
<text x="185.1" y="195.8">BYP/ADJ</text>
<text x="201.1" y="194.4">4</text>
<text x="51.4" y="203.2">5</text>
<text x="51.4" y="199.7">6</text>
<text x="62.4" y="200.9">IO27</text>
<text x="94.2" y="200.9">IO17</text>
<text x="107.1" y="199.7">10</text>
<text x="107.1" y="203.2">11</text>
<text x="182.4" y="199.4">EN</text>
<text x="336.5" y="198.3" transform="rotate(-90 336.5 198.3)">2</text>
<text x="356" y="198.3" transform="rotate(-90 356 198.3)">2</text>
<text x="51.4" y="206.8">4</text>
<text x="62.4" y="204.4">IO14</text>
<text x="62.4" y="207.9">IO12</text>
<text x="94.2" y="204.4">IO16</text>
<text x="94.2" y="207.9">IO4</text>
<text x="107.1" y="206.8">12</text>
<text x="272.2" y="204.4">EN</text>
<text x="336.5" y="207.4" transform="rotate(-90 336.5 207.4)">1</text>
<text x="356" y="207.4" transform="rotate(-90 356 207.4)">1</text>
<text x="51.4" y="213.8">2</text>
<text x="51.4" y="210.3">3</text>
<text x="62.4" y="215">IO13</text>
<text x="94.2" y="211.5">IO0</text>
<text x="94.2" y="215">IO2</text>
<text x="107.1" y="210.3">13</text>
<text x="107.1" y="213.8">14</text>
<text x="258.2" y="211.5">RTS</text>
<text x="51.4" y="217.3">1</text>
<text x="107.2" y="217.7">15</text>
<text x="51.4" y="227.9">3</text>
<text x="51.4" y="224.4">4</text>
<text x="54.9" y="226.2">3</text>
<text x="54.9" y="222.6">4</text>
<text x="62.4" y="222.1">IO9</text>
<text x="62.4" y="225.6">IO10</text>
<text x="94.2" y="222.1">IO15</text>
<text x="94.2" y="225.6">IO8</text>
<text x="103.6" y="222.6">1</text>
<text x="103.6" y="226.2">2</text>
<text x="107.1" y="224.4">1</text>
<text x="107.1" y="227.9">2</text>
<text x="51.4" y="231.5">2</text>
<text x="54.9" y="233.2">1</text>
<text x="54.9" y="229.7">2</text>
<text x="62.4" y="229.1">IO11</text>
<text x="94.2" y="229.1">IO7</text>
<text x="94.2" y="232.6">IO6</text>
<text x="103.6" y="229.7">3</text>
<text x="103.6" y="233.2">4</text>
<text x="107.1" y="231.5">3</text>
<text x="51.4" y="235">1</text>
<text x="107.1" y="235">4</text>
<text x="152.4" y="237.9">IO5</text>
</g>
<g font-size="3.2" fill="#f00">
<text x="237.7" y="62.1">4</text>
<text x="241.2" y="63.9">SENSOR_VP</text>
<text x="126.6" y="83.3">6</text>
<text x="130.1" y="85.1">VDD</text>
<text x="160.3" y="95.6">VPP</text>
<text x="167.7" y="93.9">16</text>
</g>
</svg>
